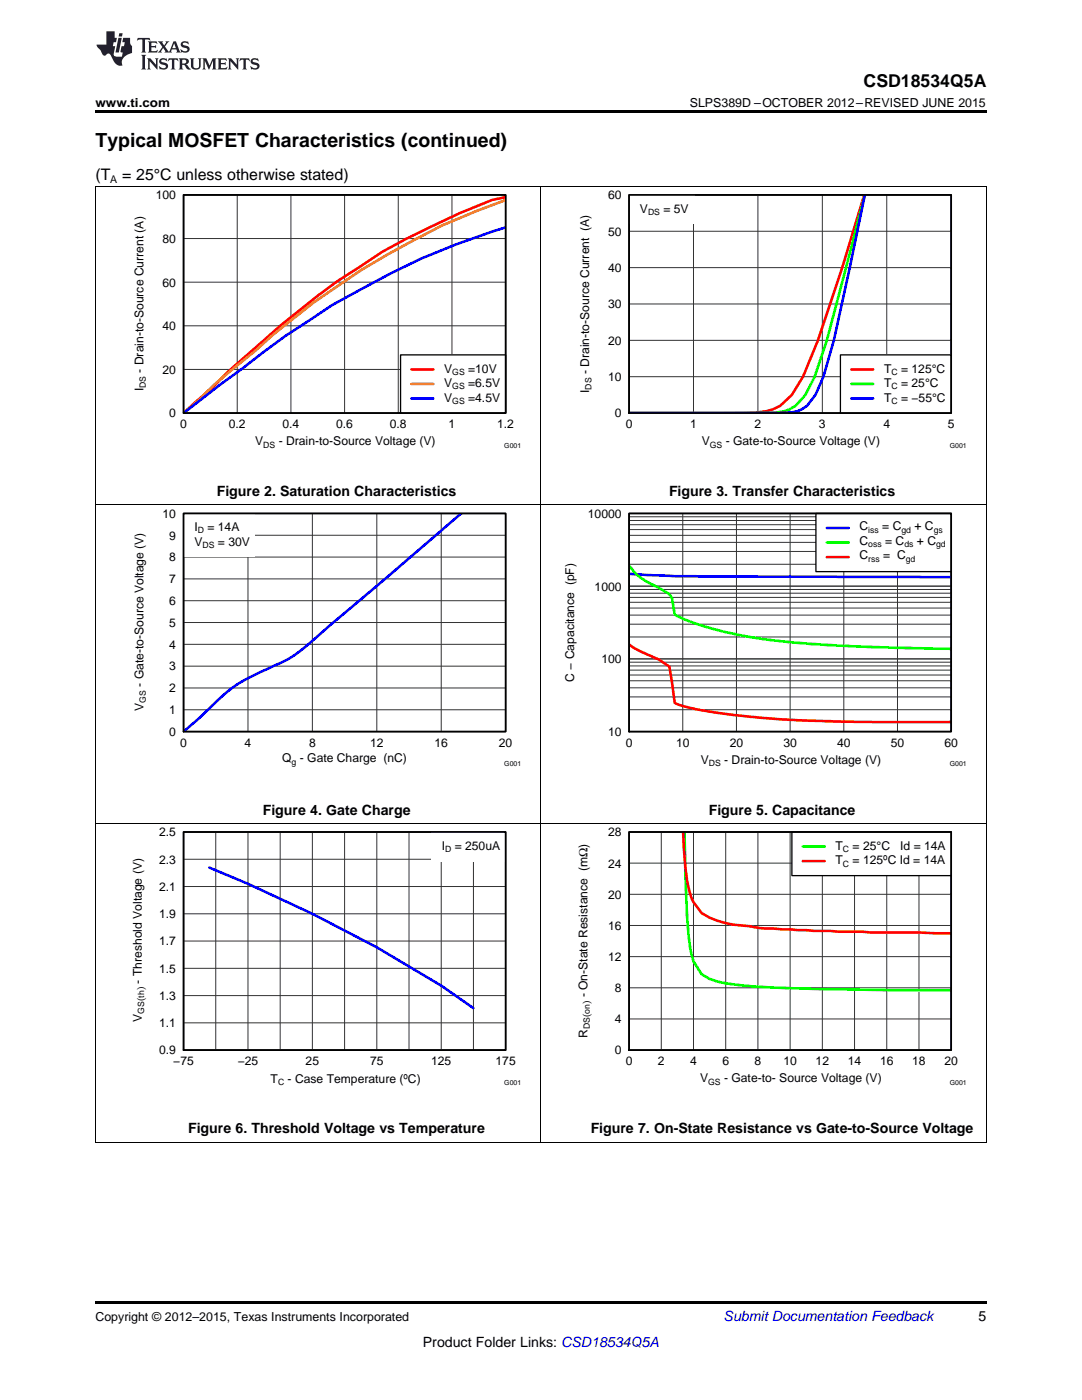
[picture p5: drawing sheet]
<svg xmlns="http://www.w3.org/2000/svg" width="216mm" height="279mm" viewBox="0 0 216 279" stroke-linecap="round" stroke-linejoin="round" font-family="sans-serif">
<path d="M19 259.7h177.8v.5h-177.8z" fill="#000"/>
<path d="M19.1 164.4v63.6M107.9 164.4v63.6M196.8 164.4v63.6M19 227.9h177.8" fill="none" stroke="#000" stroke-width=".2"/>
<path d="M36.6 166h64.3v43.6h-64.3z" fill="none" stroke="#000" stroke-width=".26"/>
<g fill="none" stroke="#333" stroke-width=".2">
<path d="M36.6 166h64.3v43.6h-64.3zM36.6 176.9h64.3M36.6 171.5h64.3M43.1 166v43.6M49.5 166v43.6M55.9 166v43.6M62.3 166v43.6M68.8 166v43.6M75.2 166v43.6M81.6 166v43.6M88 166v43.6M94.5 166v43.6"/>
<path d="M36.6 198.7h64.3M36.6 193.2h64.3M36.6 187.8h64.3M36.6 182.4h64.3M36.6 204.1h64.3"/>
</g>
<path d="M41.8 173.1a298.3 298.3 0 0 1 46.2 23.6l6.5 4.5" fill="none" stroke="#00f" stroke-width=".52"/>
<path d="M86 166h14.9v5.8h-14.9z" fill="#fff"/>
<path d="M36.6 166h64.3v43.6h-64.3z" fill="none" stroke="#000" stroke-width=".35"/>
<path d="M125.5 166h64.3v43.6h-64.3z" fill="none" stroke="#000" stroke-width=".26"/>
<g fill="none" stroke="#333" stroke-width=".2">
<path d="M125.5 166h64.3v43.6h-64.3zM125.5 178.5h64.3M125.5 172.3h64.3M132 166v43.6M138.4 166v43.6M144.8 166v43.6M151.2 166v43.6M157.7 166v43.6M164.1 166v43.6M170.5 166v43.6M176.9 166v43.6M183.4 166v43.6"/>
<path d="M125.5 197.1h64.3M125.5 190.9h64.3M125.5 184.7h64.3M125.5 203.4h64.3"/>
</g>
<path d="M136.6 166l.5 16.8a29.6 29.6 0 0 0 1.3 9.1l1.6 2.5a13 13 0 0 0 6.4 2.1 322.3 322.3 0 0 0 27.3 1l16.1 .2" fill="none" stroke="#0f0" stroke-width=".52"/>
<path d="M136.3 166a54.5 54.5 0 0 0 1.4 12.5l.4 .9a6.8 6.8 0 0 0 5.1 4.4 23.2 23.2 0 0 0 6.4 1.1l3.2 .4 9.7 .5 9.6 .1 1.6 .2 16.1 .2" fill="none" stroke="#f00" stroke-width=".52"/>
<path d="M158 166h31.8v8.7h-31.8z" fill="#fff"/>
<path d="M36.6 102.5h64.3v43.5h-64.3zM158 166h31.8v8.7h-31.8z" fill="none" stroke="#000" stroke-width=".26"/>
<path d="M160.2 168.9h4.3" fill="none" stroke="#0f0" stroke-width=".52"/>
<path d="M160.2 171.8h4.3" fill="none" stroke="#f00" stroke-width=".52"/>
<path d="M125.5 166h64.3v43.6h-64.3z" fill="none" stroke="#000" stroke-width=".35"/>
<path d="M19.1 100.8v63.6M107.9 100.8v63.6M196.8 100.8v63.6M19 164.3h177.8" fill="none" stroke="#000" stroke-width=".2"/>
<g fill="none" stroke="#333" stroke-width=".2">
<path d="M36.6 102.5h64.3v43.5h-64.3zM36.6 119.9h64.3M36.6 115.5h64.3M36.6 111.2h64.3M36.6 106.8h64.3M49.5 102.5v43.5M62.3 102.5v43.5M75.2 102.5v43.5M88 102.5v43.5M36.6 137.3h64.3M36.6 132.9h64.3M36.6 128.6h64.3"/>
<path d="M36.6 124.2h64.3M36.6 141.7h64.3"/>
</g>
<path d="M92.1 102.4l-26.2 22.4a60.7 60.7 0 0 1-7.9 6.4l-3.4 1.7a35.8 35.8 0 0 0-13.5 9.1l-4.5 4" fill="none" stroke="#00f" stroke-width=".52"/>
<path d="M36.6 102.5h14.4v8.7h-14.4z" fill="#fff"/>
<path d="M36.6 102.5h64.3v43.5h-64.3z" fill="none" stroke="#000" stroke-width=".35"/>
<path d="M125.5 102.5h64.3v43.5h-64.3z" fill="none" stroke="#000" stroke-width=".26"/>
<g fill="none" stroke="#333" stroke-width=".2">
<path d="M125.5 102.5h64.3v43.5h-64.3zM125.5 119.2h64.3M125.5 118.4h64.3M125.5 117.6h64.3M125.5 117h64.3M125.5 112.6h64.3M125.5 110.1h64.3M125.5 108.2h64.3M125.5 106.8h64.3M125.5 105.7h64.3M125.5 104.7h64.3M125.5 103.9h64.3"/>
<path d="M125.5 103.1h64.3M136.2 102.5v43.5M146.9 102.5v43.5M157.7 102.5v43.5M168.4 102.5v43.5M179.1 102.5v43.5M125.5 139.1h64.3M125.5 137.3h64.3M125.5 135.9h64.3M125.5 134.7h64.3M125.5 133.7h64.3M125.5 132.9h64.3"/>
<path d="M125.5 132.2h64.3M125.5 131.5h64.3M125.5 127.1h64.3M125.5 124.6h64.3M125.5 122.8h64.3M125.5 121.4h64.3M125.5 120.2h64.3M125.5 141.6h64.3"/>
</g>
<path d="M125.5 114.5l9.1 .5 55.2 .2" fill="none" stroke="#00f" stroke-width=".52"/>
<path d="M125.5 113a14.4 14.4 0 0 0 5.9 4.3l2.2 1.3 .5 .8 .5 3.2a50.4 50.4 0 0 0 13.4 4.2l6.4 1 7.5 .7 12.4 .7 15.5 .3" fill="none" stroke="#0f0" stroke-width=".52"/>
<path d="M125.5 128.6a28 28 0 0 0 5.9 3l2.2 1.4 1 7.3a46.1 46.1 0 0 0 11.3 2.3l5.3 .6 10.2 .6 12.9 .3h15.5" fill="none" stroke="#f00" stroke-width=".52"/>
<path d="M162.8 102.5h27v11.6h-27z" fill="#fff"/>
<path d="M36.6 38.9h64.3v43.5h-64.3zM162.8 102.5h27v11.6h-27z" fill="none" stroke="#000" stroke-width=".26"/>
<path d="M100.9 45.4a140.7 140.7 0 0 0-28.7 12.2l-5.8 3.2-9.4 6.2-13.1 9.8-7.3 5.6M165 105.4h4.3" fill="none" stroke="#00f" stroke-width=".52"/>
<path d="M165 108.3h4.3" fill="none" stroke="#0f0" stroke-width=".52"/>
<path d="M100.9 39.3l-2.7 .6a191.6 191.6 0 0 0-21.9 10.4l-4.3 2.8a135.7 135.7 0 0 0-19.6 15l-6.9 6.1-3 3.1-5.9 5.1M165 111.2h4.3" fill="none" stroke="#f00" stroke-width=".52"/>
<path d="M125.5 102.5h64.3v43.5h-64.3z" fill="none" stroke="#000" stroke-width=".35"/>
<path d="M19.1 37.2v63.6M107.9 37.2v63.6M196.8 37.2v63.6M19 100.8h177.8" fill="none" stroke="#000" stroke-width=".2"/>
<path d="M36.6 38.9h64.3v43.5h-64.3zM47.3 38.9v43.5M58 38.9v43.5M68.8 38.9v43.5M79.5 38.9v43.5M90.2 38.9v43.5M36.6 56.3h64.3M36.6 47.6h64.3M36.6 73.7h64.3M36.6 65h64.3" fill="none" stroke="#333" stroke-width=".2"/>
<path d="M100.9 39.9a119.9 119.9 0 0 0-23.6 10.9 143.2 143.2 0 0 0-26.5 19.3l-8 6.6-3.2 3.2-3 2.5" fill="none" stroke="#ee7600" stroke-width=".52"/>
<path d="M79.9 70.8h21v11.6h-21z" fill="#fff"/>
<path d="M125.5 38.9h64.3v43.5h-64.3zM79.9 70.8h21v11.6h-21z" fill="none" stroke="#000" stroke-width=".26"/>
<path d="M172.4 38.9l-4.3 14.5-4.9 14.5-3 7.3-2.2 3.6a9.2 9.2 0 0 1-7.9 3.6h-24.6M82.1 73.7h4.4" fill="none" stroke="#f00" stroke-width=".52"/>
<path d="M82.1 76.6h4.4" fill="none" stroke="#ee7600" stroke-width=".52"/>
<path d="M172.6 38.9l-6.2 29-2.1 7.3-1.6 3.6-1.7 2.2a8.8 8.8 0 0 1-6 1.4h-29.5M82.1 79.5h4.4" fill="none" stroke="#00f" stroke-width=".52"/>
<path d="M36.6 38.9h64.3v43.5h-64.3z" fill="none" stroke="#000" stroke-width=".35"/>
<path d="M125.5 38.9h64.3v43.5h-64.3zM138.4 38.9v43.5M151.2 38.9v43.5M164.1 38.9v43.5M176.9 38.9v43.5M125.5 53.4h64.3M125.5 46.2h64.3M125.5 75.2h64.3M125.5 67.9h64.3M125.5 60.7h64.3" fill="none" stroke="#333" stroke-width=".2"/>
<path d="M172.5 38.9l-7.5 29-2.4 7.3-1.9 3.6-1.9 2.2a8.2 8.2 0 0 1-5.4 1.4h-27.9" fill="none" stroke="#0f0" stroke-width=".52"/>
<path d="M167.7 70.8h22.1v11.6h-22.1z" fill="#fff"/>
<path d="M167.7 70.8h22.1v11.6h-22.1z" fill="none" stroke="#000" stroke-width=".26"/>
<path d="M169.9 73.7h4.3" fill="none" stroke="#f00" stroke-width=".52"/>
<path d="M169.9 76.6h4.3" fill="none" stroke="#0f0" stroke-width=".52"/>
<path d="M169.9 79.5h4.3" fill="none" stroke="#00f" stroke-width=".52"/>
<path d="M125.5 38.9h13v5.8h-13z" fill="#fff"/>
<path d="M125.5 38.9h64.3v43.5h-64.3z" fill="none" stroke="#000" stroke-width=".35"/>
<path d="M19 37.2h177.8" fill="none" stroke="#000" stroke-width=".2"/>
<path d="M19 22h177.8v.5h-177.8z" fill="#000"/>
<g fill="#231f20">
<path d="M27.5 7.6l-.1 .5 .4-.2h.6v.1v2.1l-.2 .4h1l-.3-.4v-2.1l.1-.1h.5l.5 .2-.2-.5zM29.5 8.3l.2 .3v1.5l-.2 .4h1.8l.2-.6a1.04 1.04 0 0 1-1.3 .2v-.7h.6l.3 .2v-.6l-.3 .2h-.6v-.6l.8-.1 .4 .3-.2-.5zM31.5 8.3l.9 1.1-.9 1.1h.8l-.2-.2 .5-.7 .4 .7-.2 .2h1.5l-.1-.2 .1-.4h.9l.1 .4-.2 .2h1l-.3-.3-.7-1.9h-.5l-.9 2-.8-1 .9-1h-.8l.1 .3-.3 .5-.4-.6 .2-.2zM34.7 8.6l.4 1h-.7zM36.3 8.4a.63 .63 0 0 0-.2 .7 .63 .63 0 0 0 .6 .4l.6 .2 .1 .2a.75 .75 0 0 1-.7 .4 .75 .75 0 0 1-.6-.5l.1 .7 .1-.1a1.11 1.11 0 0 0 1.5-.6 1.13 1.13 0 0 0-1.2-.8l-.1-.4a1.04 1.04 0 0 1 1.2 .2l-.2-.5-.1 .1-.5-.2zM28.2 10.9l.2 .4v2.2l-.2 .4h1l-.3-.4v-2.2l.3-.4zM29.3 11.6l.3 .4v1.5l-.3 .4h.8l-.2-.4v-1.3l1.5 1.7v-1.9l.2-.4h-.7l.2 .4v.9l-1.1-1.3zM32 11.8a.62 .62 0 0 0-.2 .7 .62 .62 0 0 0 .6 .4l.6 .1 .1 .3a.76 .76 0 0 1-.7 .3 .76 .76 0 0 1-.6-.4l.1 .7 .1-.1a1.11 1.11 0 0 0 1.5-.6 1.13 1.13 0 0 0-1.2-.8l-.1-.4a1.04 1.04 0 0 1 1.2 .2l-.2-.6-.1 .1-.5-.1zM33.7 11.6l-.2 .6a.61 .61 0 0 1 .8-.3v1.6l-.2 .4h.9l-.2-.4v-1.6a.63 .63 0 0 1 .8 .3l-.2-.6zM35.6 11.6l.3 .4v1.5l-.3 .4h1l-.2-.2v-.8l.5 .2a.76 .76 0 0 0 1.2 .7l-1-1a.58 .58 0 0 0 .6-.5 .58 .58 0 0 0-.5-.6zM36.4 11.9h.1a.45 .45 0 0 1 .5 .1 .45 .45 0 0 1 .1 .5l-.7 .2zM37.9 11.6l.2 .2a2.17 2.17 0 0 0 .3 1.9 .99 .99 0 0 0 1.6-.6v-1.1l.2-.4h-.7l.2 .2a1.92 1.92 0 0 1-.2 1.8 .6 .6 0 0 1-.9-.5v-1.1l.2-.4zM40.4 11.6l.2 .4v1.5l-.2 .4h.7l-.2-.4v-1.4l.8 1.8 .8-1.8v1.4l-.2 .4h.9l-.2-.4v-1.5l.2-.4h-.8l-.6 1.5-.6-1.5zM43.4 11.6l.2 .4v1.5l-.2 .4h1.8l.2-.6a1.04 1.04 0 0 1-1.3 .1v-.6h.5l.4 .2v-.6l-.4 .2h-.5v-.7h.8l.3 .3-.1-.6zM45.5 11.6l.2 .4v1.5l-.2 .4h.7l-.2-.4v-1.3l1.5 1.7v-1.9l.2-.4h-.7l.2 .4v.9l-1.1-1.3zM47.9 11.6l-.1 .6a.61 .61 0 0 1 .8-.3v1.6l-.3 .4h1l-.3-.4 .1-1.6a.63 .63 0 0 1 .7 .3l-.1-.6zM50.2 11.8a.62 .62 0 0 0-.2 .7 .62 .62 0 0 0 .6 .4l.6 .1 .2 .3a.76 .76 0 0 1-.8 .3 .76 .76 0 0 1-.6-.4l.1 .7 .2-.1a1.11 1.11 0 0 0 1.5-.6 1.13 1.13 0 0 0-1.3-.8l-.1-.4a1.04 1.04 0 0 1 1.2 .2l-.1-.6-.2 .1-.5-.1z"/>
<path d="M21.2 6.3v2.6h-1.9l.1 .4 .7 .9a.91 .91 0 0 0 1 .8 .56 .56 0 0 1 .5-.3 .56 .56 0 0 1 .5 .3l.4 .8a1.53 1.53 0 0 0 1.9 1.2 1.54 1.54 0 0 1 1-2.1l.9-.3v-1.4a1.52 1.52 0 0 1-.3-1.6h-1.4l-.2 .8h.5l-.2 .8h-.4l-.2 1v.2l.4 .1-.2 .8a1.93 1.93 0 0 1-1.6-.3l.3-1.8h-.5l.2-.8h.4l.2-.8h-.4v-1.3zM23.6 7.6l-.6 2.9h.7l.6-2.9zM23.8 6.6l-.1 .7h.6l.2-.7z"/>
</g>
<text font-size="3.9" x="19" y="29.3">Typical MOSFET Characteristics (continued)</text>
<text font-size="3.5" x="172.3" y="17.3">CSD18534Q5A</text>
<g font-size="3.2">
<text x="19" y="36">(T</text>
<text x="24.4" y="36">= 25°C unless otherwise stated)</text>
</g>
<g font-size="2.8">
<text x="43.3" y="99.1">Figure 2. Saturation Characteristics</text>
<text x="133.5" y="99.1">Figure 3. Transfer Characteristics</text>
<text x="52.4" y="162.6">Figure 4. Gate Charge</text>
<text x="141.4" y="162.6">Figure 5. Capacitance</text>
<text x="37.5" y="226.2">Figure 6. Threshold Voltage vs Temperature</text>
<text x="117.9" y="226.2">Figure 7. On-State Resistance vs Gate-to-Source Voltage</text>
<text x="195.3" y="263.6">5</text>
<text x="84.4" y="268.9">Product Folder Links: CSD18534Q5A</text>
</g>
<text font-size="2.8" fill="#0000c8" x="144.4" y="263.6">Submit Documentation Feedback</text>
<g font-size="2.5">
<text x="19" y="21.4">www.ti.com</text>
<text x="137.7" y="21.4">SLPS389D –OCTOBER 2012–REVISED JUNE 2015</text>
<text x="19" y="263.6">Copyright © 2012–2015, Texas Instruments Incorporated</text>
</g>
<g font-size="2.4">
<text x="31.1" y="39.8">100</text>
<text x="121.3" y="39.8">60</text>
<text x="121.3" y="47">50</text>
<text x="127.7" y="42.4">V</text>
<text x="132.4" y="42.4">= 5V</text>
<text x="32.4" y="48.5">80</text>
<text x="32.4" y="57.2">60</text>
<text x="121.3" y="54.3">40</text>
<text x="32.4" y="65.9">40</text>
<text x="121.3" y="61.5">30</text>
<text x="121.3" y="68.8">20</text>
<text x="28.7" y="74.4" transform="rotate(-90 28.7 74.4)">- Drain-to-Source Current (A)</text>
<text x="32.4" y="74.6">20</text>
<text x="88.6" y="74.4">V</text>
<text x="88.6" y="77.3">V</text>
<text x="93.4" y="74.4">=10V</text>
<text x="93.4" y="77.3">=6.5V</text>
<text x="117.6" y="74.7" transform="rotate(-90 117.6 74.7)">- Drain-to-Source Current (A)</text>
<text x="121.3" y="76">10</text>
<text x="176.4" y="74.4">T</text>
<text x="176.4" y="77.3">T</text>
<text x="179.8" y="74.4">= 125°C</text>
<text x="179.8" y="77.3">= 25°C</text>
<text x="28.7" y="78.1" transform="rotate(-90 28.7 78.1)">I</text>
<text x="33.8" y="83.3">0</text>
<text x="88.6" y="80.2">V</text>
<text x="93.4" y="80.2">=4.5V</text>
<text x="117.6" y="78.5" transform="rotate(-90 117.6 78.5)">I</text>
<text x="122.7" y="83.3">0</text>
<text x="176.4" y="80.2">T</text>
<text x="179.8" y="80.2">= −55°C</text>
<text x="36" y="85.4">0</text>
<text x="45.7" y="85.4">0.2</text>
<text x="50.9" y="88.9">V</text>
<text x="55.6" y="88.9">- Drain-to-Source Voltage (V)</text>
<text x="56.4" y="85.4">0.4</text>
<text x="67.1" y="85.4">0.6</text>
<text x="77.8" y="85.4">0.8</text>
<text x="89.5" y="85.4">1</text>
<text x="99.2" y="85.4">1.2</text>
<text x="124.9" y="85.4">0</text>
<text x="137.7" y="85.4">1</text>
<text x="140" y="88.9">V</text>
<text x="144.8" y="88.9">- Gate-to-Source Voltage (V)</text>
<text x="150.6" y="85.4">2</text>
<text x="163.4" y="85.4">3</text>
<text x="176.3" y="85.4">4</text>
<text x="189.1" y="85.4">5</text>
<text x="32.4" y="103.3">10</text>
<text x="33.8" y="107.7">9</text>
<text x="38.8" y="106">I</text>
<text x="41.4" y="106">= 14A</text>
<text x="117.3" y="103.3">10000</text>
<text x="171.5" y="105.9">C</text>
<text x="176" y="105.9">= C</text>
<text x="182.5" y="105.9">+ C</text>
<text x="33.8" y="112">8</text>
<text x="38.8" y="108.9">V</text>
<text x="43.5" y="108.9">= 30V</text>
<text x="171.5" y="108.8">C</text>
<text x="171.5" y="111.7">C</text>
<text x="176.2" y="111.7">= C</text>
<text x="176.6" y="108.8">= C</text>
<text x="183" y="108.8">+ C</text>
<text x="33.8" y="116.4">7</text>
<text x="118.7" y="117.8">1000</text>
<text x="33.8" y="125.1">5</text>
<text x="33.8" y="120.8">6</text>
<text x="33.8" y="129.5">4</text>
<text x="28.6" y="137.1" transform="rotate(-90 28.6 137.1)">- Gate-to-Source Voltage (V)</text>
<text x="33.8" y="133.8">3</text>
<text x="114.6" y="136.1" transform="rotate(-90 114.6 136.1)">C − Capacitance (pF)</text>
<text x="120" y="132.4">100</text>
<text x="28.6" y="141.9" transform="rotate(-90 28.6 141.9)">V</text>
<text x="33.8" y="142.5">1</text>
<text x="33.8" y="138.2">2</text>
<text x="33.8" y="146.9">0</text>
<text x="36" y="149">0</text>
<text x="48.8" y="149">4</text>
<text x="61.7" y="149">8</text>
<text x="73.8" y="149">12</text>
<text x="86.7" y="149">16</text>
<text x="99.5" y="149">20</text>
<text x="121.3" y="146.9">10</text>
<text x="124.9" y="149">0</text>
<text x="134.9" y="149">10</text>
<text x="145.6" y="149">20</text>
<text x="156.3" y="149">30</text>
<text x="167" y="149">40</text>
<text x="177.7" y="149">50</text>
<text x="188.4" y="149">60</text>
<text x="56.3" y="152.2">Q - Gate Charge (nC)</text>
<text x="139.8" y="152.4">V</text>
<text x="144.5" y="152.4">- Drain-to-Source Voltage (V)</text>
<text x="31.8" y="166.9">2.5</text>
<text x="121.3" y="166.9">28</text>
<text x="31.8" y="172.4">2.3</text>
<text x="88.1" y="169.6">I</text>
<text x="90.7" y="169.6">= 250uA</text>
<text x="121.3" y="173.1">24</text>
<text x="166.7" y="169.6">T</text>
<text x="166.7" y="172.5">T</text>
<text x="170.1" y="169.6">= 25°C</text>
<text x="170.1" y="172.5">= 125ºC Id = 14A</text>
<text x="179.6" y="169.6">Id = 14A</text>
<text x="31.8" y="177.8">2.1</text>
<text x="121.3" y="179.3">20</text>
<text x="31.8" y="183.2">1.9</text>
<text x="121.3" y="185.6">16</text>
<text x="31.8" y="188.7">1.7</text>
<text x="121.3" y="191.8">12</text>
<text x="28.3" y="196.3" transform="rotate(-90 28.3 196.3)">- Threshold Voltage (V)</text>
<text x="31.8" y="194.1">1.5</text>
<text x="28.3" y="203.9" transform="rotate(-90 28.3 203.9)">V</text>
<text x="31.8" y="199.6">1.3</text>
<text x="117.2" y="199.1" transform="rotate(-90 117.2 199.1)">- On-State Resistance (mΩ)</text>
<text x="122.7" y="198">8</text>
<text x="31.8" y="205">1.1</text>
<text x="117.2" y="207.2" transform="rotate(-90 117.2 207.2)">R</text>
<text x="122.7" y="204.2">4</text>
<text x="31.8" y="210.4">0.9</text>
<text x="34.6" y="212.6">−75</text>
<text x="47.4" y="212.6">−25</text>
<text x="61" y="212.6">25</text>
<text x="73.8" y="212.6">75</text>
<text x="86" y="212.6">125</text>
<text x="98.9" y="212.6">175</text>
<text x="122.7" y="210.4">0</text>
<text x="124.9" y="212.6">0</text>
<text x="131.3" y="212.6">2</text>
<text x="137.7" y="212.6">4</text>
<text x="144.1" y="212.6">6</text>
<text x="150.6" y="212.6">8</text>
<text x="156.3" y="212.6">10</text>
<text x="162.7" y="212.6">12</text>
<text x="169.2" y="212.6">14</text>
<text x="175.6" y="212.6">16</text>
<text x="182" y="212.6">18</text>
<text x="188.4" y="212.6">20</text>
<text x="54" y="216">T</text>
<text x="57.4" y="216">- Case Temperature (ºC)</text>
<text x="139.7" y="216">V</text>
<text x="144.5" y="216">- Gate-to- Source Voltage (V)</text>
</g>
<g font-size="2.1">
<text x="22" y="36.6">A</text>
<text x="28.8" y="199.8" transform="rotate(-90 28.8 199.8)">( )</text>
<text x="117.7" y="203" transform="rotate(-90 117.7 203)">(</text>
<text x="117.7" y="200.4" transform="rotate(-90 117.7 200.4)">)</text>
</g>
<g font-size="1.7">
<text x="129.3" y="42.9">DS</text>
<text x="29.1" y="77.4" transform="rotate(-90 29.1 77.4)">DS</text>
<text x="90.2" y="74.8">GS</text>
<text x="90.2" y="77.7">GS</text>
<text x="118" y="77.8" transform="rotate(-90 118 77.8)">DS</text>
<text x="177.9" y="74.8">C</text>
<text x="177.9" y="77.7">C</text>
<text x="90.2" y="80.6">GS</text>
<text x="177.9" y="80.6">C</text>
<text x="52.5" y="89.3">DS</text>
<text x="141.6" y="89.3">GS</text>
<text x="39.5" y="106.5">D</text>
<text x="173.3" y="106.3">iss</text>
<text x="179.9" y="106.3">gd</text>
<text x="186.3" y="106.3">gs</text>
<text x="40.4" y="109.3">DS</text>
<text x="173.3" y="109.2">oss</text>
<text x="173.3" y="112.1">rss</text>
<text x="180.5" y="109.2">ds</text>
<text x="180.7" y="112.1">gd</text>
<text x="186.8" y="109.2">gd</text>
<text x="29.1" y="140.3" transform="rotate(-90 29.1 140.3)">GS</text>
<text x="58.2" y="152.6">g</text>
<text x="141.4" y="152.9">DS</text>
<text x="88.8" y="170">D</text>
<text x="168.2" y="170">C</text>
<text x="168.2" y="172.9">C</text>
<text x="28.8" y="202.3" transform="rotate(-90 28.8 202.3)">GS th</text>
<text x="117.7" y="205.4" transform="rotate(-90 117.7 205.4)">DS on</text>
<text x="55.5" y="216.5">C</text>
<text x="141.3" y="216.5">GS</text>
</g>
<g font-size="1.4">
<text x="100.6" y="89.3">G001</text>
<text x="189.5" y="89.3">G001</text>
<text x="100.6" y="152.9">G001</text>
<text x="189.5" y="152.9">G001</text>
<text x="100.6" y="216.5">G001</text>
<text x="189.5" y="216.5">G001</text>
</g>
</svg>
